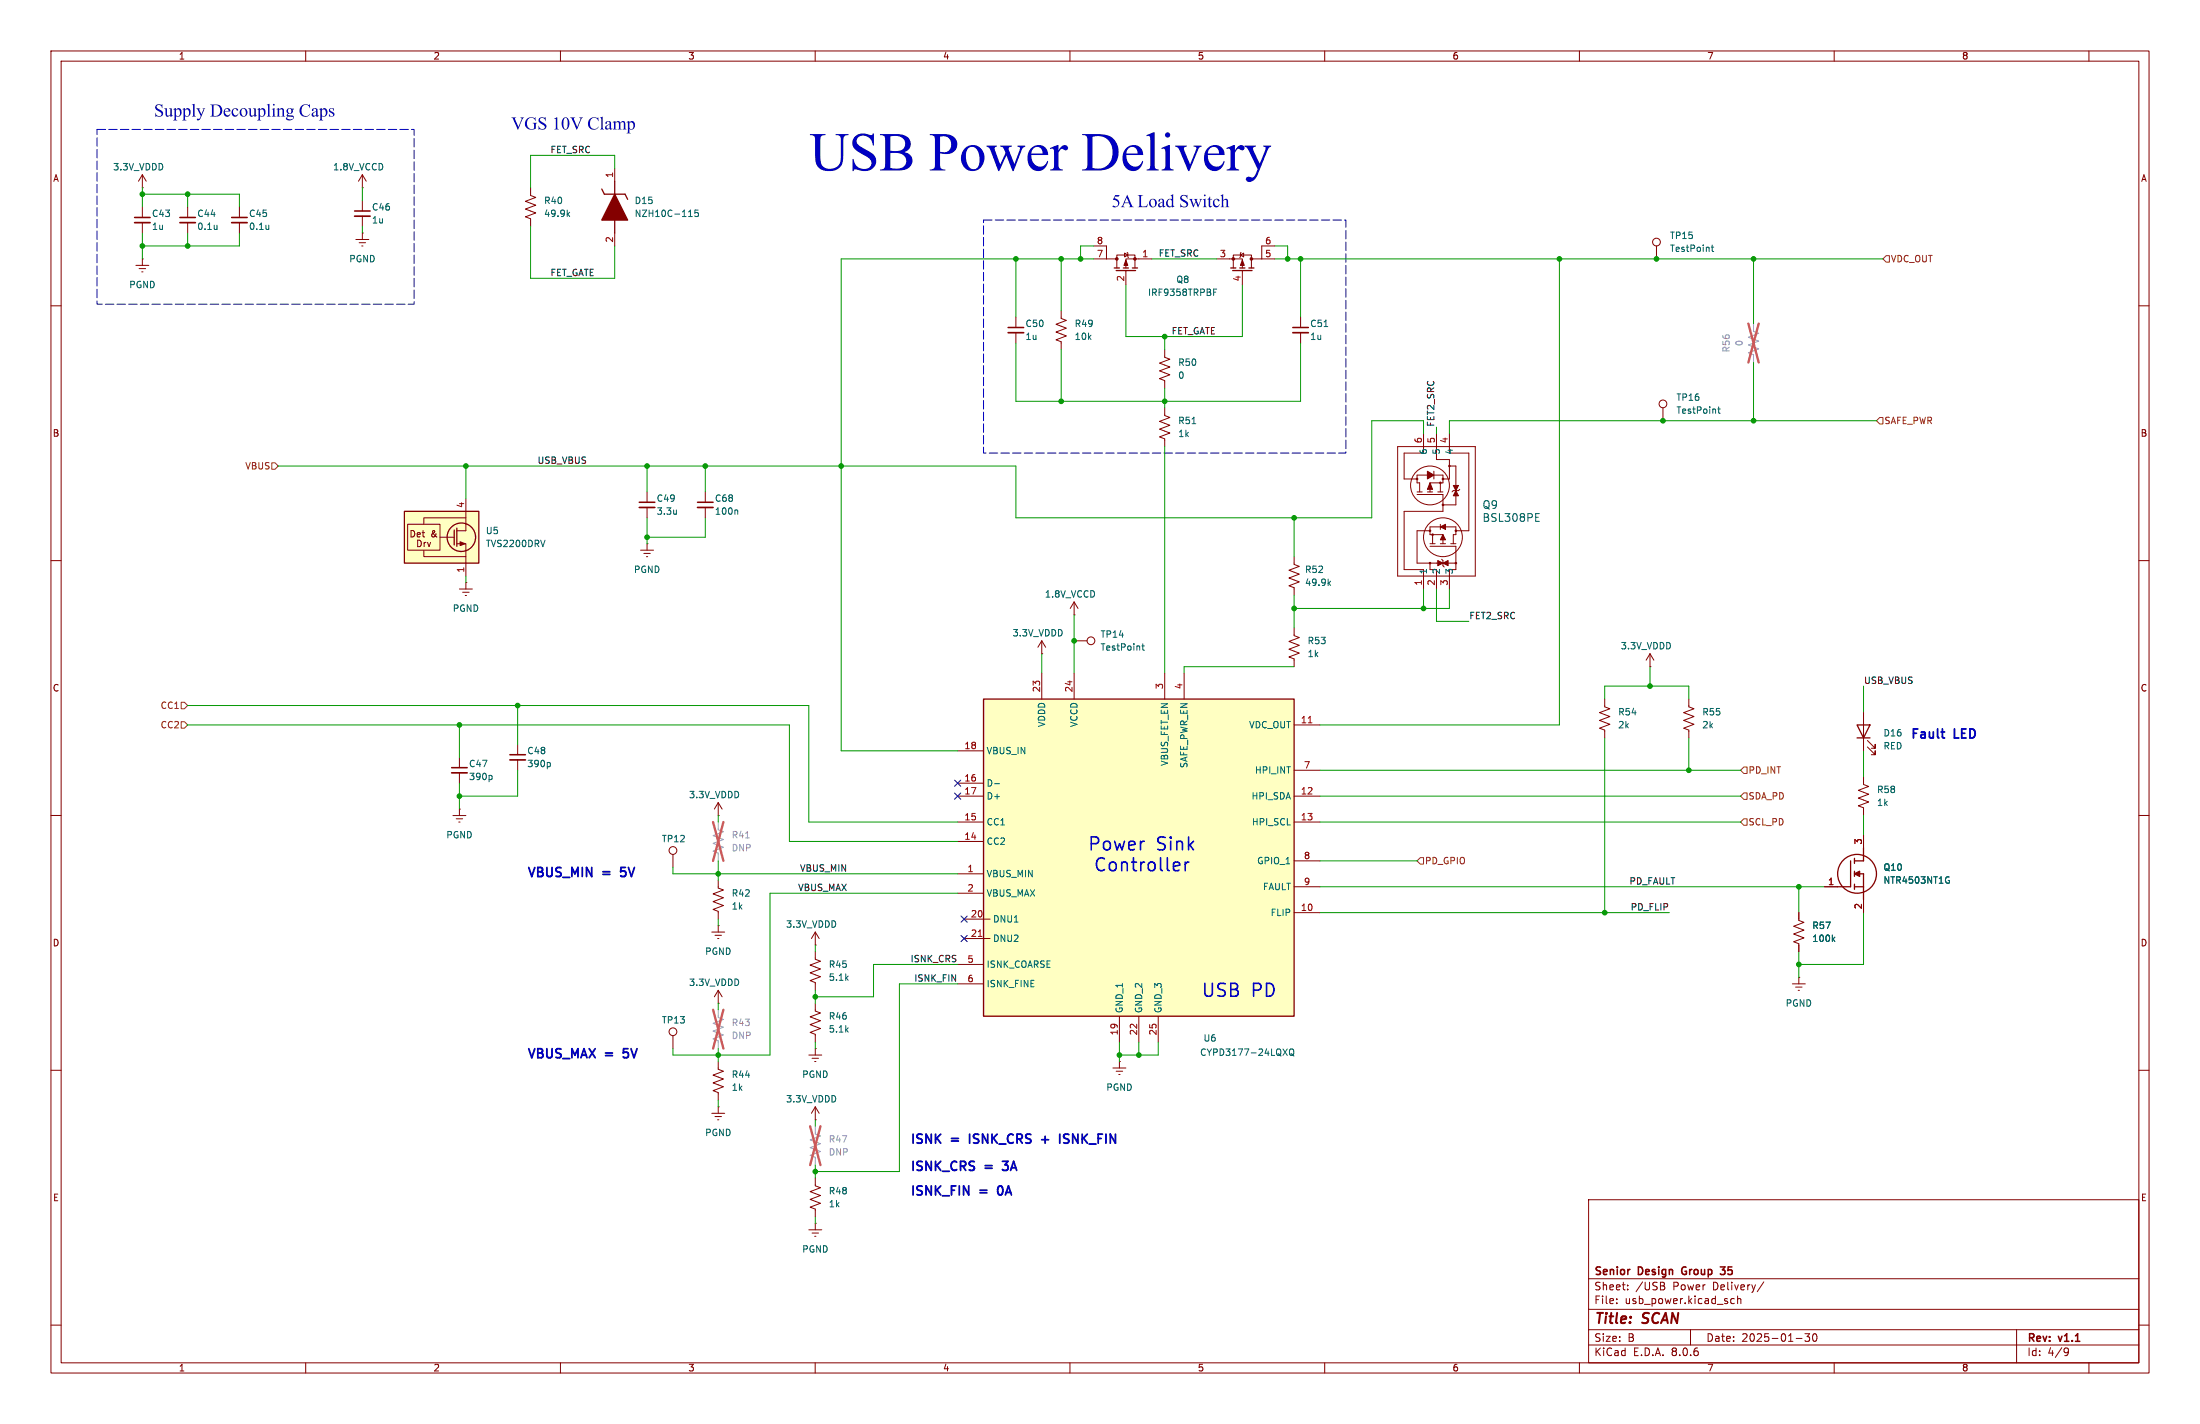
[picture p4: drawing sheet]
<svg xmlns="http://www.w3.org/2000/svg" width="432mm" height="279mm" viewBox="0 0 432 279" stroke-linecap="round" stroke-linejoin="round" font-family="sans-serif">
<g fill="none" stroke="#840000" stroke-width=".2">
<path d="M10 10h411.8v259.4h-411.8zM12 12h407.8v255.4h-407.8zM60 10v2M110 10v2M160 10v2M210 10v2M260 10v2M310 10v2M360 10v2M410 10v2M120.6 33v2.6M10 60h2"/>
<path d="M26.7 52.1h2.5M27.3 52.7h1.3M27.8 53.3h.3M27.9 50.8h.1M27.9 50.8v1.3M69.8 47h2.6M70.5 47.6h1.3M71 48.3h.2M71.1 45.7h.1M71.1 45.7v1.3M120.6 45.7v2.6M419.8 60h2"/>
<path d="M228.6 80v1.5l1 .4-2 .8 2 .7-2 .8 2 .8-2 .7 1 .4v1.5M10 110h2M419.8 110h2M10 160h2M419.8 160h2M139.7 182.9h2.5M140.3 183.5h1.3M140.8 184.2h.3M141 181.6h.1M141 181.6v1.3M10 210h2M132.1 203.2v2.5"/>
<path d="M419.8 210h2M311.8 235.4h108v32h-108zM10 260h2M311.8 256.9h108M311.8 250.9h108M317.3 255.6v.2M317.3 254.9v.1M319.5 252.9v.2M319.5 252.2v.1M326.4 252.3a.4 .4 0 0 1 .4 .4 .4 .4 0 0 1-.3 .4M326.6 251.7l.1 .3-.2 .2M340.4 254.9l-.4-.1-.3 .3 .1 .6h.6"/>
<path d="M341 254.9l.3-.1 .3 .1 .1 .9M341 254.3v1.5M346.2 251.5l-1.3 1.9M419.8 260h2M60 267.4v2M110 267.4v2M160 267.4v2M210 267.4v2M260 267.4v2M310 267.4v2M311.8 263.9h108M311.8 260.9h108"/>
<path d="M331.8 260.9v3M352.5 262.6h1.2M354.3 261.7h.9l-.5 .6 .4 .1v.6l-.2 .2-.6-.2M356 261.8l.1-.1a.8 .8 0 0 1 .5 .7 .8 .8 0 0 1-.5 .8 1 1 0 0 1-.1-1.4zM360 267.4v2M395.8 260.9v6.5M405.4 264.5l.5 .1a.99 .99 0 0 1-.4 1.4h-.2M406 265.1l-.3 .3h-.3M410 267.4v2"/>
<circle cx="132.1" cy="202.4" r=".76"/>
</g>
<path d="M330.2 248.8l-.1 .4 .1 .7M337.6 248.6h1l-.5 .5 .3 .1M337.7 250h.7" fill="none" stroke="#840000" stroke-width=".3"/>
<path d="M118.1 37.1l.5 1h4.1l.5 1M120.6 35.6v2.5M120.6 43.2v2.5" fill="none" stroke="#840000" stroke-width=".25"/>
<path d="M120.6 38.1l2.6 5.1h-5.1z" fill="#840000" stroke="#840000" stroke-width=".25"/>
<path d="M135.2 42.5h.7M135.4 41.4l.1-.2v1.3M137 41.2h-.6v.6l.1-.1 .5 .1 .1 .1-.1 .5-.2 .1-.4-.1M234 83.1h.7" fill="none" stroke="#006464" stroke-width=".2"/>
<path d="M79.4 100.3h14.6v10.2h-14.6z" fill="#ffffc2"/>
<g fill="none" stroke="#840000" stroke-width=".2">
<path d="M27.9 36.8h.1M27.9 34.3v2.5M27.9 34.3l-.7 1.3M27.9 34.3l.8 1.3M71.1 36.8h.1M71.1 34.3v2.5M71.1 39.4v2M71.1 34.3l-.7 1.3M71.1 34.3l.8 1.3M104.1 36.8v1.6l1.1 .3-2.1 .8 2.1 .8-2.1 .7 2.1 .8-2.1 .7 1 .4v1.6M27.9 40.6v2.1M27.9 43.7v2"/>
<path d="M36.8 40.6v2.1M36.8 43.7v2M47 40.6v2.1M47 43.7v2M71.1 42.4v2.1M214.6 48.3h2.6v2.5M214.6 50.8h4.6M219.2 52.6v-2.6h3.6v2.6M220.7 49.7l.7 .3-.7 .4zM221 53.1v2.8M221.2 49.5l.3 1M226.1 50.8h-5.1v1.8"/>
<path d="M238.8 50.8h5v1.8M242.1 52.6v-2.6h3.5v2.6M243.5 50l.6-.3v.7zM243.6 49.5l-.3 1M243.8 53.1v2.8M245.6 50.8h4.6M250.2 48.3h-2.6v2.5M325.1 48.3v2.5M199.4 62.2v2.1M199.4 65.3v2M208.3 61v1.5l1 .4-2 .7 2 .8-2 .8 2 .7-2 .8 1 .4v1.5M255.3 62.2v2.1"/>
<path d="M255.3 65.3v2M91.4 97.8v6.3h-1.7M127 96.5v2.1M127 99.6v2M138.4 96.5v2.1M138.4 99.6v2M274.3 87.6h15.3v25.4h-15.3zM278.1 97h5.1v3.3h-7.6v11.5h3.8M278.1 96.5h1M279.4 85.1v3.8h-3.8v5.1h2.5M280.2 93.2h-2.1v1.5h.5v1.8M280.2 96.5h1"/>
<path d="M281.4 93.2h1.8v1.5h-2.5v1.8M281.4 92.5v1.5M281.9 85.1v5.1h2.6v3.8h-1.3M282.2 96.5h1M282.7 94.7v1.8M284.5 85.1v3.8h3.8v15.2h-2.6M284.5 91.4h1.2v3.9M285.7 97.3v1.8h-2.5M286.5 96l-.2 .3h-1.1l-.2 .2M80 102.9h6.4v5.1h-6.4zM83.2 108v1.2h8.2M86.4 105.4h2.8"/>
<path d="M89.7 106.7h1.7v6.3M90.2 115.6h2.5M90.8 116.2h1.3M91.3 116.8h.3M91.4 101.6h-8.2v1.3M91.4 114.3h.1M91.4 114.3v1.3M125.7 108h2.6M126.4 108.6h1.2M126.9 109.2h.2M127 106.7h.1M127 106.7v1.3"/>
<path d="M210.8 118.1l-.7 1.3M210.8 118.1v2.6M210.8 118.1l.8 1.3M254 109.2v1.5l1 .4-2 .8 2 .7-2 .8 2 .8-2 .7 1 .4v1.5M279.4 113v2.6M280.7 104.1h-2.6v6.4h4.3M280.7 107.2h5v4.6M280.7 110.5v1.3h1.2M280.7 106.7h1M281.2 104.9v1.8M281.9 113v2.6M282.7 106.7h1"/>
<path d="M282.7 102.9v1M283 109.7l.2 .3v1l.3 .3M283.2 106.7v-1.8h-2.5v-1.5h5v1.5h-.5v1.8M284.2 110.5h1.5M284.5 113v2.6M284.7 106.7h1M204.5 128.3h.1M204.5 125.7l-.8 1.3M204.5 125.7v2.6M204.5 125.7l.7 1.3M210.8 120.7h.1M210.8 125.7h2.6"/>
<path d="M254 123.2v1.5l1 .4-2 .8 2 .7-2 .8 2 .7-2 .8 1 .4v1.5M323.8 130.8h.1M323.8 128.3l-.7 1.2M323.8 128.3v2.5M323.8 128.3l.8 1.2M90.2 158.8h.1M90.2 148.6v2M90.2 151.6v2.1M90.2 158.8v1.2M101.6 146.1v2M101.6 149.1v2M141 157.5v2.5"/>
<path d="M141 157.5l-.8 1.3M141 157.5l.7 1.3M88.9 160h2.5M89.5 160.7h1.3M90 161.3h.3M132.1 167.6v2.6M141 172.7v1.5l1 .4-2 .8 2 .7-2 .8 2 .8-2 .7 1 .4v1.5M141 160h.1M141 196.9h.1M141 194.3l-.8 1.3M141 194.3v2.6M141 194.3l.7 1.3"/>
<path d="M160 186.7v1.5l1 .4-2 .8 2 .7-2 .8 2 .7-2 .8 1 .4v1.5M160 185.4h.1M160 196.9v1.5l1 .4-2 .7 2 .8-2 .7 2 .8-2 .8 1 .3v1.6M160 182.9v2.5M160 182.9l-.7 1.3M160 182.9l.8 1.3M139.7 218.4h2.5M140.3 219.1h1.3M140.8 219.7h.3M141 217.2h.1M141 208.3v1.5l1 .4-2 .7 2 .8-2 .8 2 .7-2 .8 1 .4v1.5M141 217.2v1.2"/>
<path d="M158.7 207h2.6M159.4 207.6h1.3M159.9 208.3h.2M160 219.7h.1M160 205.7h.1M160 217.2l-.7 1.2M160 205.7v1.3M160 217.2v2.5M160 217.2l.8 1.2"/>
<circle cx="325.1" cy="47.5" r=".76"/>
<circle cx="280.7" cy="95.2" r="3.8"/>
<circle cx="283.2" cy="105.4" r="3.8"/>
<circle cx="214.1" cy="125.7" r=".76"/>
<circle cx="132.1" cy="166.9" r=".76"/>
</g>
<g fill="none" stroke="#840000" stroke-width=".25">
<path d="M218.7 52.6h1M219.1 53.1h3.8M220.5 52.6h1M222.2 52.6h1.1M241.6 52.6h1M241.9 53.1h3.8M243.3 52.6h1M245.1 52.6h1M79.4 100.3h14.6v10.2h-14.6zM89.2 104v2.9M89.7 103.6v3.6"/>
<circle cx="278.1" cy="94" r=".13"/>
<circle cx="282.7" cy="94.7" r=".13"/>
<circle cx="283.2" cy="94" r=".13"/>
<circle cx="283.2" cy="99.1" r=".13"/>
<circle cx="284.5" cy="91.4" r=".13"/>
<circle cx="90.6" cy="105.4" r="2.79"/>
<circle cx="280.7" cy="104.1" r=".13"/>
<circle cx="280.7" cy="110.5" r=".13"/>
<circle cx="281.2" cy="104.9" r=".13"/>
<circle cx="285.8" cy="104.1" r=".13"/>
<circle cx="285.8" cy="110.5" r=".13"/>
</g>
<g fill="#840000" stroke="#840000" stroke-width=".2">
<path d="M90.3 106.3l1 .4-1 .4z"/>
<path d="M283.2 104.9l.5 1h-1z"/>
<path d="M282.7 103.4l1-.5v1z"/>
<path d="M280.7 94.7l.5 1.3h-1z"/>
<path d="M280.2 92.5l1.2 .7-1.2 .8z"/>
<path d="M282.2 110l1 .5 1-.5v1l-1-.5-1 .5z"/>
<path d="M285.2 95.3h1.1l-.6 1 .6 1h-1.1l.5-1z"/>
<path d="M221 51.1l.4 1h-.8z"/>
<path d="M243.8 51.1l.4 1h-.7z"/>
<circle cx="219.2" cy="50.8" r=".25"/>
<circle cx="222.8" cy="50.8" r=".25"/>
<circle cx="242.1" cy="50.8" r=".25"/>
<circle cx="245.6" cy="50.8" r=".25"/>
</g>
<g fill="none" stroke="#006464" stroke-width=".2">
<path d="M42.6 44.2v.8M42.6 44.9l-.1 .1M52.7 44.2v.8M52.7 44.9v.1M111.4 42l.4 .5M111.8 41.6l-.5 .5M238.2 57.3h.4M238.2 56.7h.6M335.9 48.5h.5M336.1 48.1v1.1l.3 .1M259.9 64.1h.7M107 106l-.5 1.3"/>
<path d="M132.8 100.1v.8M132.8 100.8h-.1M144.6 100.1l.2 .1v.7M260.8 114.4l.4 .5M261.2 114l-.5 .5M301.4 101.5h.5M301.4 102.3h.7M301.4 100.8h.7M224.1 126.7h.5M224.3 126.3v1.1l.3 .2M96.4 152.1l.2 .3v.3l-.2 .3M107.8 149.6l.2 .2v.4l-.2 .2"/>
</g>
<path d="M26.4 43.7h3.1M35.3 43.7h3.1M45.5 43.7h3M69.6 42.4h3M197.9 65.3h3M253.7 65.3h3.1M125.5 99.6h3M136.9 99.6h3.1M88.6 151.6h3.1M100.1 149.1h3" fill="none" stroke="#840000" stroke-width=".33"/>
<path d="M26.4 42.7h3.1M35.3 42.7h3.1M45.5 42.7h3M69.6 41.4h3M197.9 64.3h3M253.7 64.3h3.1M125.5 98.6h3M136.9 98.6h3.1M88.6 150.6h3.1M100.1 148.1h3" fill="none" stroke="#840000" stroke-width=".3"/>
<path d="M141 161.3v1.5l1 .4-2 .8 2 .7-2 .8 2 .7-2 .8 1 .4v1.5M141 198.1v1.5l1 .4-2 .8 2 .7-2 .8 2 .8-2 .7 1 .4v1.5M160 221v1.5l1 .4-2 .7 2 .8-2 .8 2 .7-2 .8 1 .4v1.5" fill="none" stroke="#a1a1a1" stroke-width=".2"/>
<path d="M140 161.3l2 7.6M142 161.3l-2 7.6M140 198.1l2 7.6M142 198.1l-2 7.6M159 221l2 7.6M161 221l-2 7.6" fill="none" stroke="#e65255" stroke-width=".46"/>
<path d="M146.3 164.4h.8" fill="none" stroke="#989898" stroke-width=".2"/>
<path d="M193 137.2h61v62.2h-61z" fill="#ffffc2"/>
<g fill="none" stroke="#840000" stroke-width=".25">
<path d="M193 137.2h61v62.2h-61zM364.5 142.2h2.5l-1.2 2.6zM364.5 144.8h2.5M363.2 168.9v5.1h-2.5M364 174h1.8M364 168.4v1M364 170.9v1.1M364 173.5v1M364 171.5h1.8v5M365.8 166.4v2.5h-1.8"/>
<circle cx="364.5" cy="171.4" r="3.8"/>
</g>
<path d="M230.7 169.1l.7 .2 .1 .5-1.2 .2M231.4 170.7l-.7 .1M232.6 169.1v1.7M233.3 169.1a.65 .65 0 0 0-.7 .5" fill="none" stroke="#0007ff" stroke-width=".32"/>
<g fill="none" stroke="#840000" stroke-width=".2">
<path d="M228.6 68.6v1.5l1 .4-2 .7 2 .8-2 .8 2 .7-2 .8 1 .4v1.5M326.4 80v2.6M204.5 132.1v5.1M210.8 132.1v5.1M228.6 132.1v5.1M232.4 132.1v5.1M315 137.2v1.5l1 .4-2.1 .7 2.1 .8-2.1 .8 2.1 .7-2.1 .8 1.1 .4v1.5M331.5 137.2v1.5l1 .4-2 .7 2 .8-2 .8 2 .7-2 .8 1 .4v1.5M365.8 139.7v7.6M188 156.2h5M188 153.7h5M188 147.3h5"/>
<path d="M254 142.2h5.1M254 156.2h5.1M254 151.1h5.1M365.8 152.4v1.5l1 .4-2.1 .8 2.1 .7-2.1 .8 2.1 .8-2.1 .7 1.1 .4v1.5M366.5 146.6l1.5 1.5v-.8v.8h-.7M366.5 145.3l1.5 1.5v-.7v.7h-.7M188 171.5h5M188 161.3h5M188 165.1h5M188 175.3h5M254 179.1h5.1M254 161.3h5.1"/>
<path d="M254 168.9h5.1M254 174h5.1M353.1 179.1v1.5l1 .4-2.1 .7 2.1 .8-2.1 .8 2.1 .7-2.1 .8 1.1 .4v1.5M358.1 174h2.6M365.8 163.8v2.6M365.8 176.5v2.6M188 189.2h5M188 193h5M189.2 180.3h5.1M189.2 184.2h5.1M219.7 199.4v5.1M223.5 199.4v5.1"/>
<path d="M227.3 199.4v5.1M351.8 193h2.5M352.4 193.7h1.3M352.9 194.3h.3M353.1 191.8h.1M353.1 191.8v1.2M218.4 209.6h2.6M219.1 210.2h1.2M219.6 210.8h.2M219.7 208.3h.1M219.7 208.3v1.3M160 231.1v1.6l1 .3-2 .8 2 .8-2 .7 2 .8-2 .8 1 .3v1.6"/>
<path d="M158.7 241.3h2.6M159.4 241.9h1.3M159.9 242.6h.2M160 240h.1M160 240v1.3"/>
<circle cx="326.4" cy="79.2" r=".76"/>
</g>
<path d="M256.8 141.8h.7M192 183.7h.7" fill="none" stroke="#a90000" stroke-width=".2"/>
<path d="M337.3 79.8v1.1l.3 .2M337.1 80.3h.5M195.2 153.8h1M382.3 172l.3 .1M382.4 172.8h.2v.4l-.3 .1M359.8 184.2l.3 .5M360.1 183.9l-.5 .5M251.8 205.8l.9 1.3M252.7 205.8l-.9 1.3M253.1 206l.3-.2a.43 .43 0 0 1 .5 .4v.5a.42 .42 0 0 1-.4 .4 .42 .42 0 0 1-.4-.4zM253.3 206.8l.7 .4" fill="none" stroke="#006464" stroke-width=".2"/>
<path d="M364 171.5l1-.6v1.1z" fill="#840000" stroke="#840000" stroke-width=".25"/>
<path d="M344.2 63.5v1.5l1 .4-2 .8 2 .7-2 .8 2 .8-2 .7 1 .4v1.5" fill="none" stroke="#a1a1a1" stroke-width=".2"/>
<path d="M343.2 63.5l2 7.6M345.2 63.5l-2 7.6" fill="none" stroke="#e65255" stroke-width=".46"/>
<path d="M370.2 50.2h.6v1.2h-.6l-.6-.6zM53.3 90.8h.7l.6 .6-.6 .7h-.7zM368.9 81.9h.7v1.3h-.7l-.6-.6zM35.6 137.8h.6l.6 .6-.6 .7h-.6zM35.6 141.6h.6l.6 .6-.6 .7h-.6zM342.3 150.5h.6v1.3h-.6l-.7-.7zM342.3 155.6h.6v1.2h-.6l-.7-.6zM278.8 168.3h.6v1.2h-.6l-.7-.6zM342.3 160.7h.6v1.2h-.6l-.7-.6z" fill="none" stroke="#725600" stroke-width=".2"/>
<g fill="none" stroke="#0000c2" stroke-width=".36">
<path d="M381 143.6h.7M381.5 144.8h.2M121.8 171.8l.1 .1M121.9 170.2l-.1 .8h.1M122.3 207.4l.1 .1M122.4 205.8l-.1 .8 .1-.1M190.3 222.5v1.8M195.9 233v1.1M196.7 227.9h1.1M196.7 229.5l.3 .1M204.4 223.6h1.4M205.1 222.9v1.4"/>
<path d="M208.8 224.2h.8M209.5 222.5l-.6 .1-.1 .4 .1 .3 .7 .2"/>
</g>
<path d="M19 25.4h62.3v34.3h-62.3zM193 43.2h71.2v45.7h-71.2z" fill="none" stroke="#0000c2" stroke-width=".2" stroke-dasharray="1.7 .6"/>
<g fill="none" stroke="#009600" stroke-width=".2">
<path d="M27.9 38.1h19.1v2.5M27.9 36.8v3.8M36.8 38.1v2.5M71.1 36.8v2.6M120.6 33v-2.5h-16.5v6.3M27.9 45.7v5.1M36.8 45.7v2.6M47 45.7v2.6h-19.1M71.1 44.5v1.2M104.1 44.5v10.1h16.5v-6.3M199.4 50.8v11.4M208.3 50.8v10.2"/>
<path d="M214.6 48.3h-2.5v2.5M214.6 50.8h-49.5v96.5h22.9M221 55.9v10.1h22.8v-10.1M226.1 50.8h12.7M250.2 48.3h2.5v2.5M250.2 50.8h119.4M255.3 50.8v11.4M306.1 50.8v91.4h-47M344.2 50.8v12.7M199.4 67.3v11.4h55.9v-11.4M208.3 68.6v10.1M228.6 66v2.6"/>
<path d="M228.6 76.2v3.8M344.2 71.1v11.5M91.4 91.4v6.4M127 91.4v5.1M138.4 91.4v5.1M228.6 87.6v44.5M279.4 85.1v-2.5h-10.2v19h-69.8v-10.2h-144.8M281.9 83.8v1.3M368.3 82.6h-83.8v2.5M91.4 113v1.3M127 101.6v5.1M138.4 101.6v3.8h-11.4"/>
<path d="M254 101.6v7.6M254 116.8v6.4M279.4 115.6v3.8M281.9 115.6v6.3h6.4M284.5 115.6v3.8h-30.5M36.8 138.4h121.9v22.9h29.3M101.6 138.4v7.7M204.5 128.3v3.8M210.8 120.7v11.4M254 130.8h-21.6v1.3M315 137.2v-2.6h16.5v2.6M323.8 130.8v3.8"/>
<path d="M365.8 134.6v5.1M36.8 142.2h118.1v22.9h33.1M90.2 142.2v6.4M90.2 153.7v5.1M101.6 151.1v5.1h-11.4M259.1 156.2h82.5M259.1 151.1h82.5M315 144.8v34.3M331.5 144.8v6.3M365.8 147.3v5.1M132.1 170.2v1.3h55.9M141 160v1.3"/>
<path d="M141 168.9v3.8M188 175.3h-36.9v31.7h-19v-1.3M259.1 174h99M259.1 161.3h82.5M259.1 168.9h19M259.1 179.1h68.6M353.1 174v5.1M365.8 160v3.8M365.8 179.1v10.1h-12.7M141 180.3v1.3M141 196.9v1.2M160 185.4v1.3"/>
<path d="M160 194.3v2.6M188 193h-11.5v36.9h-16.5M188 189.2h-16.6v6.4h-11.4M353.1 186.7v5.1M141 205.7v2.6M141 215.9v1.3M160 204.5v1.2M160 219.7v1.3M219.7 204.5v3.8M223.5 204.5v2.5M227.3 204.5v2.5h-7.6M160 228.6v2.5"/>
<path d="M160 238.8v1.2"/>
</g>
<path d="M187.4 155.6l1.2 1.2M187.4 153.1l1.2 1.2M188.6 155.6l-1.2 1.2M188.6 153.1l-1.2 1.2M188.6 179.7l1.2 1.2M189.8 179.7l-1.2 1.2M188.6 183.5l1.2 1.3M189.8 183.5l-1.2 1.3" fill="none" stroke="#000084" stroke-width=".2"/>
<g fill="#009600" stroke="#009600" stroke-width=".2">
<circle cx="127" cy="91.4" r=".46"/>
<circle cx="138.4" cy="91.4" r=".46"/>
<circle cx="165.1" cy="91.4" r=".46"/>
<circle cx="127" cy="105.4" r=".46"/>
<circle cx="90.2" cy="156.2" r=".46"/>
<circle cx="141" cy="207" r=".46"/>
<circle cx="141" cy="171.5" r=".46"/>
<circle cx="160" cy="195.6" r=".46"/>
<circle cx="27.9" cy="38.1" r=".46"/>
<circle cx="27.9" cy="48.3" r=".46"/>
<circle cx="91.4" cy="91.4" r=".46"/>
<circle cx="90.2" cy="142.2" r=".46"/>
<circle cx="101.6" cy="138.4" r=".46"/>
<circle cx="36.8" cy="48.3" r=".46"/>
<circle cx="36.8" cy="38.1" r=".46"/>
<circle cx="228.6" cy="78.7" r=".46"/>
<circle cx="208.3" cy="78.7" r=".46"/>
<circle cx="212.1" cy="50.8" r=".46"/>
<circle cx="208.3" cy="50.8" r=".46"/>
<circle cx="199.4" cy="50.8" r=".46"/>
<circle cx="210.8" cy="125.7" r=".46"/>
<circle cx="223.5" cy="207" r=".46"/>
<circle cx="160" cy="229.9" r=".46"/>
<circle cx="219.7" cy="207" r=".46"/>
<circle cx="353.1" cy="174" r=".46"/>
<circle cx="331.5" cy="151.1" r=".46"/>
<circle cx="326.4" cy="82.6" r=".46"/>
<circle cx="344.2" cy="82.6" r=".46"/>
<circle cx="344.2" cy="50.8" r=".46"/>
<circle cx="325.1" cy="50.8" r=".46"/>
<circle cx="353.1" cy="189.2" r=".46"/>
<circle cx="228.6" cy="66" r=".46"/>
<circle cx="252.7" cy="50.8" r=".46"/>
<circle cx="254" cy="101.6" r=".46"/>
<circle cx="254" cy="119.4" r=".46"/>
<circle cx="279.4" cy="119.4" r=".46"/>
<circle cx="306.1" cy="50.8" r=".46"/>
<circle cx="255.3" cy="50.8" r=".46"/>
<circle cx="315" cy="179.1" r=".46"/>
<circle cx="323.8" cy="134.6" r=".46"/>
</g>
<text font-size="10.6" fill="#0000c2" x="158.9" y="36.2">USBPowerDelivery</text>
<g font-size="3.5" fill="#0000c2">
<text x="30.2" y="23.3">SupplyDecouplingCaps</text>
<text x="100.3" y="25.8">VGS10V Clamp</text>
<text x="218.2" y="41.1">5A LoadSwitch</text>
</g>
<g font-size="3.5" fill="#0007ff">
<text x="213.3" y="167.3">Power</text>
<text x="227" y="167.3">Sink</text>
<text x="214.5" y="171.4">Controller</text>
<text x="235.7" y="196.1">USB</text>
<text x="245.7" y="196.1">PD</text>
</g>
<g font-size="2.8" fill="#840000">
<text x="312.8" y="260.3">Title:</text>
<text x="322.5" y="260.3">SCAN</text>
</g>
<g font-size="2.5" fill="#0000c2">
<text x="374.9" y="145">Fault</text>
<text x="383.7" y="145">LED</text>
<text x="103.4" y="172.2">VBUS_MIN</text>
<text x="118.4" y="172.2">=</text>
<text x="122.7" y="172.2">5V</text>
<text x="103.4" y="207.8">VBUS_MAX</text>
<text x="118.9" y="207.8">=</text>
<text x="123.2" y="207.8">5V</text>
<text x="178.6" y="224.5">ISNK</text>
<text x="186.8" y="224.5">=</text>
<text x="191.1" y="224.5">ISNK_CRS</text>
<text x="205.9" y="224.5">+</text>
<text x="210.2" y="224.5">ISNK_FIN</text>
<text x="178.6" y="229.9">ISNK_CRS</text>
<text x="193.4" y="229.9">=</text>
<text x="197.7" y="229.9">3A</text>
<text x="178.6" y="234.7">ISNK_FIN</text>
<text x="192.4" y="234.7">=</text>
<text x="196.7" y="234.7">0A</text>
</g>
<g font-size="2.1" fill="#006464">
<text x="290.9" y="100.1">Q9</text>
<text x="290.9" y="102.6">BSL308PE</text>
</g>
<g font-size="2.1" fill="#840000">
<text x="312.8" y="250.6">Senior</text>
<text x="321.6" y="250.6">Design</text>
<text x="330.8" y="250.6">Group</text>
<text x="339" y="250.6">35</text>
<text x="312.8" y="256.1">File:</text>
<text x="312.8" y="253.4">Sheet:</text>
<text x="318.9" y="256.1">usb_power.kicad_sch</text>
<text x="321" y="253.4">/USB</text>
<text x="328.4" y="253.4">Power</text>
<text x="336.3" y="253.4">Delivery/</text>
<text x="312.8" y="263.5">Size:</text>
<text x="319.5" y="263.5">B</text>
<text x="334.8" y="263.5">Date:</text>
<text x="341.8" y="263.5">2025-01-30</text>
<text x="397.8" y="263.7">Rev:</text>
<text x="404.2" y="263.7">v1.1</text>
<text x="312.8" y="266.3">KiCad</text>
<text x="320.5" y="266.3">E.D.A.</text>
<text x="328.1" y="266.3">8.0.6</text>
<text x="397.8" y="266.3">Id:</text>
<text x="401.9" y="266.3">4/9</text>
</g>
<g font-size="1.8" fill="#840000">
<text x="35" y="11.9">1</text>
<text x="85" y="11.9">2</text>
<text x="135" y="11.9">3</text>
<text x="185" y="11.9">4</text>
<text x="235" y="11.9">5</text>
<text x="285" y="11.9">6</text>
<text x="335" y="11.9">7</text>
<text x="385" y="11.9">8</text>
<text x="10.3" y="35.9">A</text>
<text x="420.1" y="35.9">A</text>
<text x="10.3" y="85.9">B</text>
<text x="420.1" y="85.9">B</text>
<text x="80.3" y="105.6">Det</text>
<text x="81.6" y="107.6">Drv</text>
<text x="84.5" y="105.6">&amp;</text>
<text x="10.3" y="135.9">C</text>
<text x="420.1" y="135.9">C</text>
<text x="10.3" y="185.9">D</text>
<text x="420.1" y="185.9">D</text>
<text x="10.3" y="235.9">E</text>
<text x="420.1" y="235.9">E</text>
<text x="35" y="269.3">1</text>
<text x="85" y="269.3">2</text>
<text x="135" y="269.3">3</text>
<text x="185" y="269.3">4</text>
<text x="235" y="269.3">5</text>
<text x="285" y="269.3">6</text>
<text x="335" y="269.3">7</text>
<text x="385" y="269.3">8</text>
</g>
<g font-size="1.8" fill="#006464">
<text x="22.1" y="33.6">3.3V_VDDD</text>
<text x="65.3" y="33.6">1.8V_VCCD</text>
<text x="72.9" y="41.5">C46</text>
<text x="106.7" y="40.2">R40</text>
<text x="124.5" y="40.2">D15</text>
<text x="29.7" y="45.3">1u</text>
<text x="29.7" y="42.8">C43</text>
<text x="38.6" y="42.8">C44</text>
<text x="38.6" y="45.3">0.1u</text>
<text x="48.8" y="42.8">C45</text>
<text x="48.8" y="45.3">0.1u</text>
<text x="72.9" y="44">1u</text>
<text x="106.7" y="42.8">49.9k</text>
<text x="124.5" y="42.8">NZH10C-115</text>
<text x="327.7" y="47.1">TP15</text>
<text x="68.4" y="51.7">PGND</text>
<text x="327.7" y="49.6">TestPoint</text>
<text x="25.3" y="56.7">PGND</text>
<text x="225.2" y="58.3">IRF9358TRPBF</text>
<text x="230.8" y="55.7">Q8</text>
<text x="201.2" y="64.4">C50</text>
<text x="210.8" y="64.4">R49</text>
<text x="257.1" y="64.4">C51</text>
<text x="201.2" y="66.9">1u</text>
<text x="210.8" y="66.9">10k</text>
<text x="231.1" y="72">R50</text>
<text x="257.1" y="66.9">1u</text>
<text x="231.1" y="74.5">0</text>
<text x="231.1" y="83.4">R51</text>
<text x="328.9" y="78.8">TP16</text>
<text x="328.9" y="81.4">TestPoint</text>
<text x="231.1" y="86">1k</text>
<text x="280.3" y="89.3" transform="rotate(-90 280.3 89.3)">6</text>
<text x="282.8" y="89.3" transform="rotate(-90 282.8 89.3)">5</text>
<text x="285.3" y="89.3" transform="rotate(-90 285.3 89.3)">4</text>
<text x="128.8" y="98.7">C49</text>
<text x="128.8" y="101.2">3.3u</text>
<text x="140.2" y="101.2">100n</text>
<text x="140.2" y="98.7">C68</text>
<text x="95.3" y="107.5">TVS2200DRV</text>
<text x="95.3" y="105">U5</text>
<text x="124.3" y="112.6">PGND</text>
<text x="256" y="112.6">R52</text>
<text x="280.3" y="112.8" transform="rotate(-90 280.3 112.8)">1</text>
<text x="282.8" y="112.8" transform="rotate(-90 282.8 112.8)">2</text>
<text x="285.3" y="112.8" transform="rotate(-90 285.3 112.8)">3</text>
<text x="205" y="117.4">1.8V_VCCD</text>
<text x="256" y="115.2">49.9k</text>
<text x="88.8" y="120.2">PGND</text>
<text x="198.6" y="125.1">3.3V_VDDD</text>
<text x="215.9" y="125.3">TP14</text>
<text x="215.9" y="127.9">TestPoint</text>
<text x="256.6" y="126.6">R53</text>
<text x="256.6" y="129.1">1k</text>
<text x="318" y="127.6">3.3V_VDDD</text>
<text x="205.3" y="142.8" transform="rotate(-90 205.3 142.8)">VDDD</text>
<text x="211.7" y="142.8" transform="rotate(-90 211.7 142.8)">VCCD</text>
<text x="245.1" y="143.1">VDC_OUT</text>
<text x="317.5" y="140.6">R54</text>
<text x="317.5" y="143.1">2k</text>
<text x="334" y="140.6">R55</text>
<text x="334" y="143.1">2k</text>
<text x="103.4" y="148.2">C48</text>
<text x="193.5" y="148.2">VBUS_IN</text>
<text x="369.6" y="144.7">D16</text>
<text x="369.6" y="147.2">RED</text>
<text x="92" y="153.3">390p</text>
<text x="92" y="150.7">C47</text>
<text x="103.4" y="150.7">390p</text>
<text x="193.5" y="154.5">D-</text>
<text x="229.5" y="150.4" transform="rotate(-90 229.5 150.4)">VBUS_FET_EN</text>
<text x="233.3" y="150.8" transform="rotate(-90 233.3 150.8)">SAFE_PWR_EN</text>
<text x="246.2" y="152">HPI_INT</text>
<text x="368.3" y="155.8">R58</text>
<text x="135.1" y="156.8">3.3V_VDDD</text>
<text x="193.5" y="157.1">D+</text>
<text x="245.5" y="157.1">HPI_SDA</text>
<text x="368.3" y="158.3">1k</text>
<text x="87.5" y="164.7">PGND</text>
<text x="129.8" y="165.5">TP12</text>
<text x="193.5" y="166">CC2</text>
<text x="193.5" y="162.2">CC1</text>
<text x="245.6" y="162.2">HPI_SCL</text>
<text x="193.5" y="172.3">VBUS_MIN</text>
<text x="246.6" y="169.8">GPIO_1</text>
<text x="369.6" y="171">Q10</text>
<text x="369.6" y="173.6">NTR4503NT1G</text>
<text x="143.5" y="176.1">R42</text>
<text x="143.5" y="178.7">1k</text>
<text x="193.5" y="176.1">VBUS_MAX</text>
<text x="247.8" y="174.9">FAULT</text>
<text x="249.3" y="179.9">FLIP</text>
<text x="154.2" y="182.2">3.3V_VDDD</text>
<text x="194.8" y="181.2">DNU1</text>
<text x="194.8" y="185">DNU2</text>
<text x="355.6" y="182.5">R57</text>
<text x="355.6" y="185">100k</text>
<text x="138.3" y="187.6">PGND</text>
<text x="162.6" y="190.1">R45</text>
<text x="193.5" y="190.1">ISNK_COARSE</text>
<text x="135.1" y="193.6">3.3V_VDDD</text>
<text x="162.6" y="192.6">5.1k</text>
<text x="193.5" y="193.9">ISNK_FINE</text>
<text x="350.4" y="197.7">PGND</text>
<text x="129.8" y="201">TP13</text>
<text x="162.6" y="202.8">5.1k</text>
<text x="162.6" y="200.3">R46</text>
<text x="220.6" y="198.9" transform="rotate(-90 220.6 198.9)">GND_1</text>
<text x="224.4" y="198.9" transform="rotate(-90 224.4 198.9)">GND_2</text>
<text x="228.2" y="198.9" transform="rotate(-90 228.2 198.9)">GND_3</text>
<text x="235.4" y="207.4">CYPD3177-24LQXQ</text>
<text x="236.1" y="204.6">U6</text>
<text x="143.5" y="211.7">R44</text>
<text x="143.5" y="214.2">1k</text>
<text x="157.3" y="211.7">PGND</text>
<text x="217" y="214.2">PGND</text>
<text x="154.2" y="216.5">3.3V_VDDD</text>
<text x="138.3" y="223.1">PGND</text>
<text x="162.6" y="234.5">R48</text>
<text x="162.6" y="237.1">1k</text>
<text x="157.3" y="246">PGND</text>
</g>
<g font-size="1.8" fill="#0f0f0f">
<text x="107.9" y="30.1">FET_SRC</text>
<text x="227.3" y="50.5">FET_SRC</text>
<text x="107.9" y="54.3">FET_GATE</text>
<text x="229.9" y="65.7">FET_GATE</text>
<text x="281.6" y="83.8" transform="rotate(-90 281.6 83.8)">FET2_SRC</text>
<text x="105.4" y="91.1">USB_VBUS</text>
<text x="288.3" y="121.6">FET2_SRC</text>
<text x="365.8" y="134.3">USB_VBUS</text>
<text x="156.9" y="171.1">VBUS_MIN</text>
<text x="319.7" y="173.6">PD_FAULT</text>
<text x="156.6" y="174.9">VBUS_MAX</text>
<text x="320" y="178.7">PD_FLIP</text>
<text x="178.6" y="188.9">ISNK_CRS</text>
<text x="179.4" y="192.7">ISNK_FIN</text>
</g>
<g font-size="1.8" fill="#a90000">
<text x="120.4" y="35" transform="rotate(-90 120.4 35)">1</text>
<text x="120.4" y="47.7" transform="rotate(-90 120.4 47.7)">2</text>
<text x="215.2" y="50.5">7</text>
<text x="215.2" y="48">8</text>
<text x="224.1" y="50.5">1</text>
<text x="239.3" y="50.5">3</text>
<text x="248.2" y="50.5">5</text>
<text x="248.2" y="48">6</text>
<text x="220.7" y="55.3" transform="rotate(-90 220.7 55.3)">2</text>
<text x="243.6" y="55.3" transform="rotate(-90 243.6 55.3)">4</text>
<text x="279.1" y="87.1" transform="rotate(-90 279.1 87.1)">6</text>
<text x="281.7" y="87.1" transform="rotate(-90 281.7 87.1)">5</text>
<text x="284.2" y="87.1" transform="rotate(-90 284.2 87.1)">4</text>
<text x="91.2" y="99.8" transform="rotate(-90 91.2 99.8)">4</text>
<text x="91.2" y="112.5" transform="rotate(-90 91.2 112.5)">1</text>
<text x="279.1" y="115" transform="rotate(-90 279.1 115)">1</text>
<text x="281.7" y="115" transform="rotate(-90 281.7 115)">2</text>
<text x="284.2" y="115" transform="rotate(-90 284.2 115)">3</text>
<text x="204.2" y="135.9" transform="rotate(-90 204.2 135.9)">23</text>
<text x="210.6" y="135.9" transform="rotate(-90 210.6 135.9)">24</text>
<text x="228.3" y="135.3" transform="rotate(-90 228.3 135.3)">3</text>
<text x="232.2" y="135.3" transform="rotate(-90 232.2 135.3)">4</text>
<text x="255.2" y="142">11</text>
<text x="189.2" y="147.1">18</text>
<text x="189.2" y="153.4">16</text>
<text x="189.2" y="156">17</text>
<text x="255.2" y="156">12</text>
<text x="255.8" y="150.9">7</text>
<text x="189.2" y="161">15</text>
<text x="255.2" y="161">13</text>
<text x="189.2" y="164.8">14</text>
<text x="365.5" y="165.8" transform="rotate(-90 365.5 165.8)">3</text>
<text x="189.8" y="171.2">1</text>
<text x="255.8" y="168.7">8</text>
<text x="255.8" y="173.7">9</text>
<text x="358.7" y="173.7">1</text>
<text x="189.8" y="175">2</text>
<text x="255.2" y="178.8">10</text>
<text x="365.5" y="178.5" transform="rotate(-90 365.5 178.5)">2</text>
<text x="190.5" y="180.1">20</text>
<text x="190.5" y="183.9">21</text>
<text x="189.8" y="189">5</text>
<text x="189.8" y="192.8">6</text>
<text x="219.5" y="203.2" transform="rotate(-90 219.5 203.2)">19</text>
<text x="223.3" y="203.2" transform="rotate(-90 223.3 203.2)">22</text>
<text x="227.1" y="203.2" transform="rotate(-90 227.1 203.2)">25</text>
</g>
<g font-size="1.8" fill="#725600">
<text x="371" y="51.7">VDC_OUT</text>
<text x="369.8" y="83.4">SAFE_PWR</text>
<text x="48" y="92.3">VBUS</text>
<text x="31.4" y="143.1">CC2</text>
<text x="31.4" y="139.3">CC1</text>
<text x="343.1" y="152">PD_INT</text>
<text x="343.1" y="157.1">SDA_PD</text>
<text x="343.1" y="162.2">SCL_PD</text>
<text x="279.6" y="169.8">PD_GPIO</text>
</g>
<g font-size="1.8" fill="#989898">
<text x="339.7" y="69.3" transform="rotate(-90 339.7 69.3)">R56</text>
<text x="342.2" y="68" transform="rotate(-90 342.2 68)">0</text>
<text x="143.5" y="167.2">DNP</text>
<text x="143.5" y="164.7">R41</text>
<text x="143.5" y="201.5">R43</text>
<text x="143.5" y="204.1">DNP</text>
<text x="162.6" y="226.9">DNP</text>
<text x="162.6" y="224.4">R47</text>
</g>
</svg>
